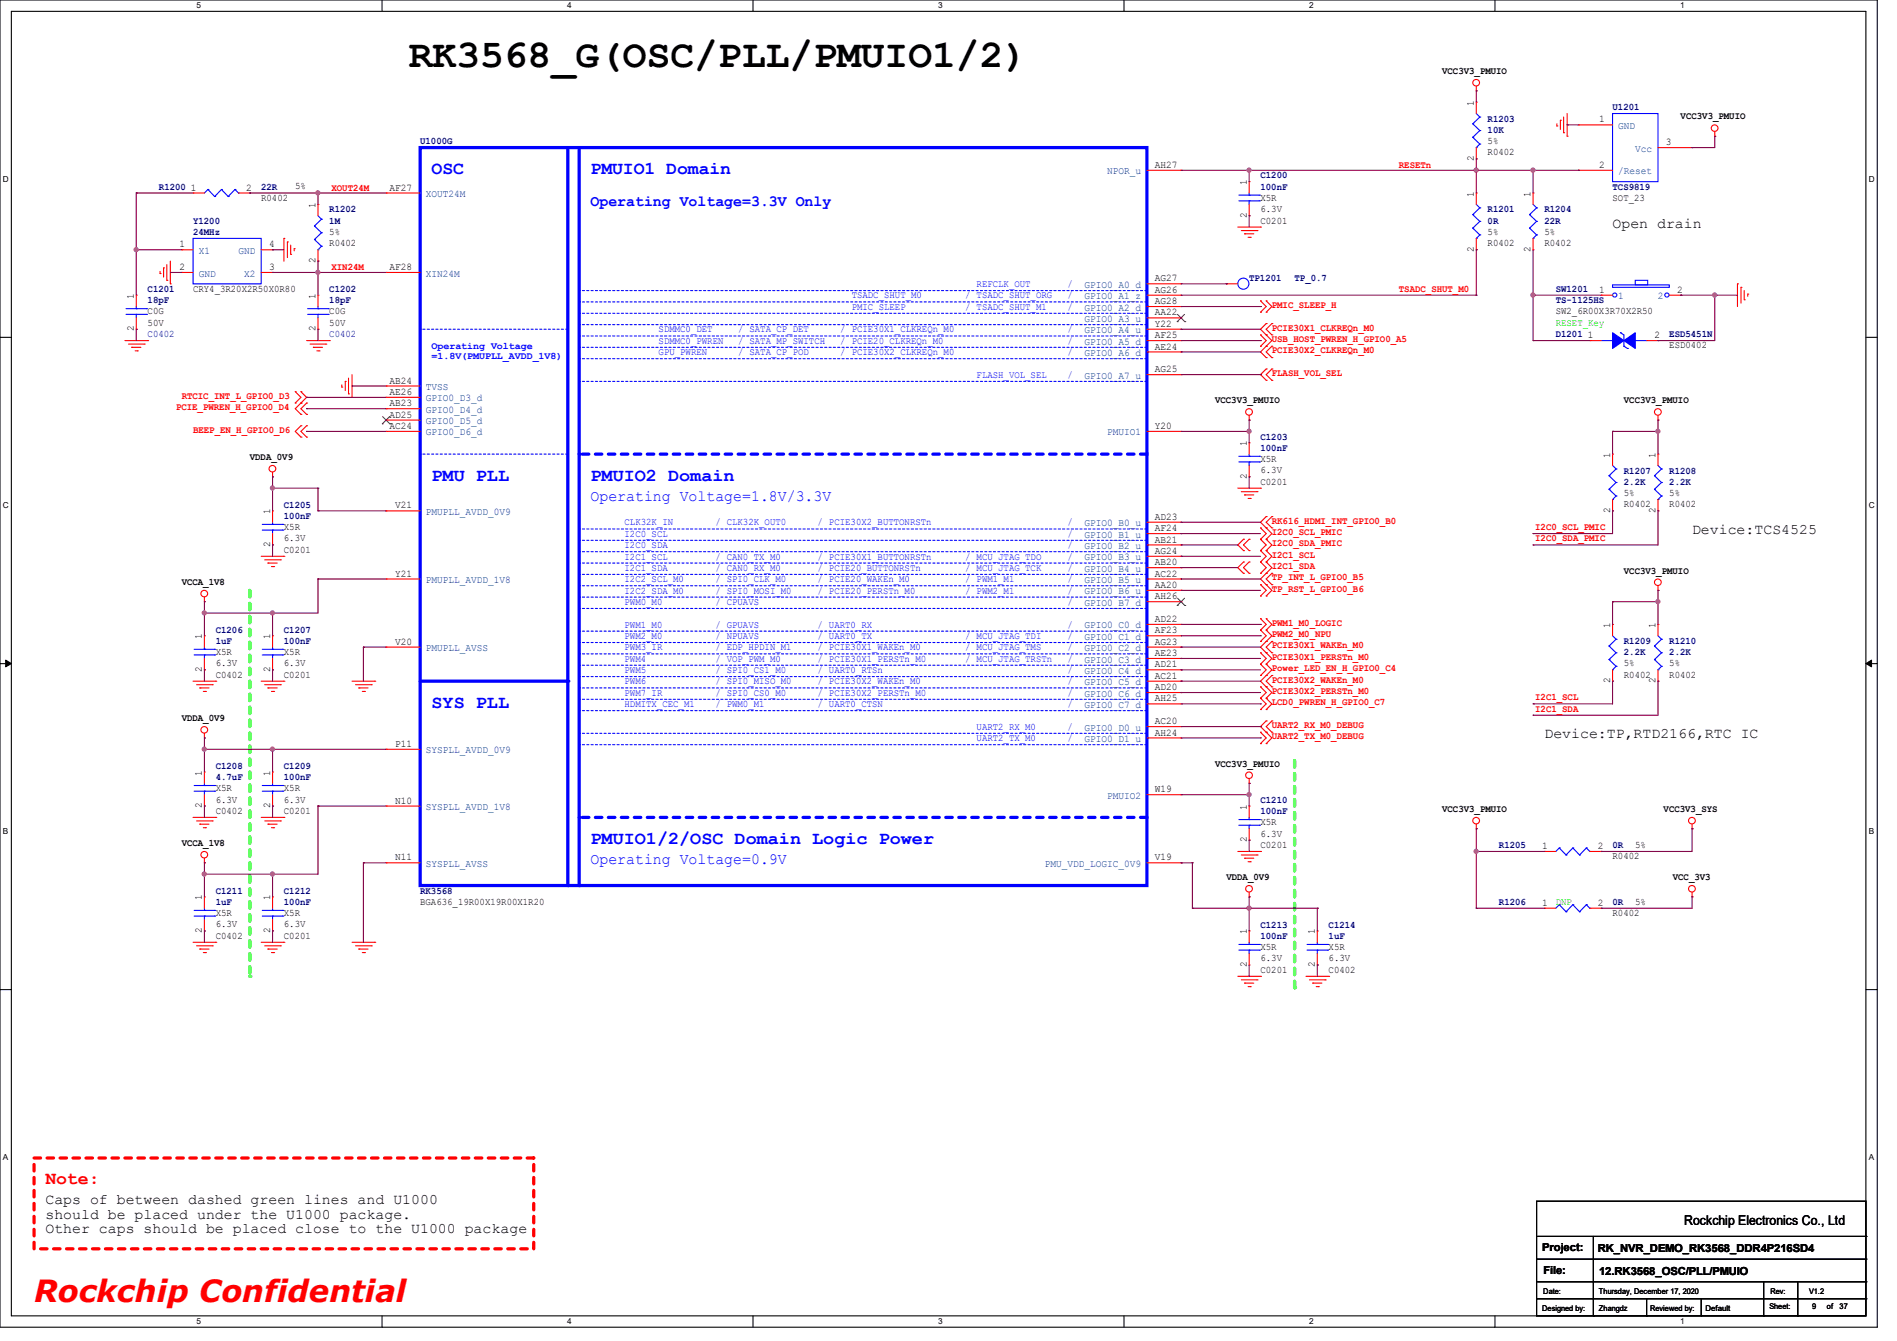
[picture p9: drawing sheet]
<svg xmlns="http://www.w3.org/2000/svg" width="297mm" height="210mm" viewBox="0 0 297 210" stroke-linecap="round" stroke-linejoin="round" font-family="sans-serif">
<path d="M0 0h293.9v207.9h-293.9zM1.8 1.8h290.3v204.3h-290.3z" fill="none" stroke="#000" stroke-width=".17"/>
<g fill="#fff">
<path d="M30.8 .2h.7v1.4h-.7z"/>
<path d="M30.8 206.2h.7v1.4h-.7z"/>
</g>
<path d="M59.8 0v1.8M59.8 206.1v1.8" fill="none" stroke="#000" stroke-width=".17"/>
<g fill="#fff">
<path d="M88.8 .2h.7v1.4h-.7z"/>
<path d="M88.8 206.2h.7v1.4h-.7z"/>
</g>
<path d="M117.9 0v1.8M117.9 206.1v1.8" fill="none" stroke="#000" stroke-width=".17"/>
<g fill="#fff">
<path d="M146.9 .2h.7v1.4h-.7z"/>
<path d="M146.9 206.2h.7v1.4h-.7z"/>
</g>
<path d="M176 0v1.8M176 206.1v1.8" fill="none" stroke="#000" stroke-width=".17"/>
<g fill="#fff">
<path d="M205 .2h.7v1.4h-.7z"/>
<path d="M205 206.2h.7v1.4h-.7z"/>
</g>
<path d="M234.1 0v1.8M234.1 206.1v1.8" fill="none" stroke="#000" stroke-width=".17"/>
<g fill="#fff">
<path d="M263.1 .2h.6v1.4h-.6z"/>
<path d="M263.1 206.2h.6v1.4h-.6z"/>
<path d="M.5 27.3h.9v1.4h-.9z"/>
<path d="M292.6 27.3h.9v1.4h-.9z"/>
<path d="M.5 78.4h.9v1.4h-.9z"/>
<path d="M292.6 78.4h.9v1.4h-.9z"/>
</g>
<path d="M0 52.8h1.8M292.1 52.8h1.8" fill="none" stroke="#000" stroke-width=".17"/>
<g fill="#fff">
<path d="M.5 129.5h.8v1.4h-.8z"/>
<path d="M292.6 129.5h.8v1.4h-.8z"/>
</g>
<path d="M0 103.9h1.8M292.1 103.9h1.8" fill="none" stroke="#000" stroke-width=".17"/>
<path d="M.9 103.4l.9 .5-.9 .5zM292.1 103.9l.9-.5v1z" fill="#000" stroke="#000" stroke-width=".16"/>
<g fill="#fff">
<path d="M.5 180.5h.8v1.4h-.8z"/>
<path d="M292.6 180.5h.8v1.4h-.8z"/>
</g>
<path d="M0 155h1.8M292.1 155h1.8" fill="none" stroke="#000" stroke-width=".17"/>
<path d="M39.1 92.5v60.4" fill="none" stroke="#0f0" stroke-width=".51" stroke-dasharray="1 1"/>
<circle cx="39.1" cy="152.9" r=".25" fill="#0f0" stroke-dasharray="1 1"/>
<path d="M5.3 181.4h78.3v14.2h-78.3z" fill="none" stroke="#f00" stroke-width=".51" stroke-dasharray="1 1"/>
<path d="M202.7 119.1v35.6" fill="none" stroke="#0f0" stroke-width=".51" stroke-dasharray="1 1"/>
<circle cx="202.7" cy="154.7" r=".25" fill="#0f0" stroke-dasharray="1 1"/>
<g fill="none" stroke="#f00" stroke-width=".17">
<path d="M231.1 14.2h.1M231.1 16h.1M231.1 13.5v.7M231.1 16v1.8M243.8 19.7h.1M243.8 19.4v.3M244.3 18.8h.1M244.3 18.8v1.5M244.8 18.3v2.5M245.4 17.8v3.5M247.1 19.6h.1M247.1 19.6h5.4"/>
<path d="M30.2 30.2h.1M30.2 30.2h1.8M37.3 30.2h1.8M39.1 30.2h.1M44.4 37.3h.1M44.4 37.3v3.6M45 37.9h.1M45 37.9v2.4M45.5 39.8h.1M45.5 38.4v1.4M46.1 38.9h.1M46.1 38.9v.4"/>
<path d="M49.8 32h.1M49.8 32v1.8M49.8 39.1v1.8M193.8 35.6h3.6M194.4 36.1h2.4M194.9 36.6h.1M194.9 36.6h1.4M195.4 37.2h.3M195.7 37.2h.1M196.8 36.1h.1M197.4 35.6h.1M231.1 30.2h.1"/>
<path d="M231.1 39.1h.1M231.1 24.9h.1M231.1 23.1v1.8M231.1 30.2v1.8M231.1 37.3v1.8M240 30.2h.1M240 39.1h.1M240 30.2v1.8M240 37.3v1.8M244.8 20.8h.1M245.4 21.3h.1M247.1 26.7h.1"/>
<path d="M247.1 26.7h5.4M259.6 23.1h5.3M264.9 23.1h.1M268.5 21.3h.1M268.5 20.6v.7M19.6 53.3h3.5M20.1 53.9h2.5M20.6 54.4h.1M20.6 54.4h1.5M21.2 54.9h.3M21.3 46.2h.1M21.3 51.6h.1"/>
<path d="M21.3 46.2v1.8M21.3 49.8v1.8M21.5 54.9h.1M22.6 53.9h.1M23.1 53.3h.1M25.1 42.8h.1M25.1 42.5v.3M25.6 42h.1M25.6 42v1.4M26.1 43.9h.1M26.1 41.4v2.5M26.7 44.4h.1"/>
<path d="M26.7 40.9v3.5M48 53.3h3.6M48.6 53.9h2.4M49.1 54.4h.1M49.1 54.4h1.4M49.6 54.9h.4M49.8 40.9h.1M50 54.9h.1M51 53.9h.1M51.6 53.3h.1M54.1 59.7h.1M54.1 59.7v1.5"/>
<path d="M54.6 59.2v2.5M55.1 58.7v3.5M192 44.4h.1M192 44.4h1.8M197.4 54.2h.1M197.4 52.5h.1M197.4 48.9h.1M197.4 47.1h.1M197.4 52.5l.8 .8-.8 .9M197.4 47.1l.8 .9-.8 .9M198.2 54.2h.1M198.2 52.5h.1"/>
<path d="M198.2 57.8h.1M198.2 59.6h.1M198.2 48.9h.1M198.2 47.1h.1M198.2 56h.1M198.2 50.7h.1M198.2 52.5l.9 .8-1.7 1.8 .8 .9M198.2 57.8l-.8 .9 .8 .9M198.2 47.1l.9 .9-.9 .9M198.2 50.7l-.8 .9 .8 .9M199.1 59.6h.1M199.1 57.8h.1"/>
<path d="M199.1 56h.1M199.1 54.2h.1M199.1 52.5h.1M199.1 50.7h.1M199.1 57.8l-.9 .9 .9 .9M199.1 54.2l-.9 .9 .9 .9M199.1 50.7l-.9 .9 .9 .9M248.9 53.3h.1M248.9 53.3h1.8M250.7 46.2h.1M250.7 46.2h1.8M257.8 53.3h1.8"/>
<path d="M259.6 53.3h.1M261.4 46.2h1.7M263.1 46.2h.1M272 44.4h.1M272 44.4v3.6M272.6 45h.1M272.6 45v2.5M273.1 46.9h.1M273.1 45.5v1.4M273.6 46.1h.1M273.6 46.1v.3M42.7 74.7h.1"/>
<path d="M42.7 74v.7M46.2 61.3h.1M46.2 63.1h.1M46.2 61.3l.9 .9-.9 .9M47.1 63.1h.1M47.1 61.3h.1M47.1 66.7h.1M47.1 68.5h.1M47.1 64.9h.1M47.1 61.3l.9 .9-1.8 1.8 .9 .9M47.1 66.7l-.9 .9 .9 .9M48 66.7h.1"/>
<path d="M48 68.5h.1M48 63.1h.1M48 64.9h.1M48 66.7l-.9 .9 .9 .9M48 63.1l-.9 .9 .9 .9M53.5 60.6h.1M53.5 60.3v.3M54.6 61.7h.1M55.1 62.2h.1M193.8 76.5h3.6M194.4 77h2.4M194.9 77.5h.1"/>
<path d="M194.9 77.5h1.4M195.4 78.1h.3M195.6 65.8h.1M195.6 69.3h.1M195.6 74.7h.1M195.6 65.1v.7M195.6 69.3v1.8M195.6 72.9v1.8M195.7 78.1h.1M196.8 77h.1M197.4 76.5h.1M259.6 65.8h.1"/>
<path d="M259.6 71.1h.1M259.6 65.1v.7M259.6 71.1v1.8M259.6 78.2v1.8M32 94.2h.1M32 99.6h.1M32 93.5v.7M32 99.6v1.7M40.9 87.1h3.5M41.4 87.7h2.5M42 88.2h.1M42 88.2h1.4"/>
<path d="M42.5 88.7h.3M42.7 99.6h.1M42.7 80h.1M42.7 85.3h.1M42.7 80v1.8M42.7 83.6v1.7M42.7 99.6v1.7M42.8 88.7h.1M43.9 87.7h.1M44.4 87.1h.1M194.7 84.5h.1M194.7 86.2h.1"/>
<path d="M194.7 88h.1M194.7 89.8h.1M194.7 88l-.9 .9 .9 .9M194.7 84.5l-.9 .8 .9 .9M195.6 86.2h.1M195.6 84.5h.1M195.6 89.8h.1M195.6 88h.1M195.6 84.5l-.9 .8 .9 .9M195.6 88l-.9 .9 .9 .9M197.4 84.5h.1M197.4 82.7h.1"/>
<path d="M197.4 86.2h.1M197.4 98.7h.1M197.4 96.9h.1M197.4 88h.1M197.4 89.8h.1M197.4 93.3h.1M197.4 91.6h.1M197.4 82.7l.8 .9-.8 .9M197.4 88l.8 .9-.8 .9M197.4 84.5l.8 .8-.8 .9M197.4 98.7l.8 .9-.8 .9M197.4 96.9l.8 .9-.8 .9"/>
<path d="M197.4 86.2l.8 .9-.8 .9M197.4 91.6l.8 .9-.8 .8M198.2 84.5h.1M198.2 82.7h.1M198.2 86.2h.1M198.2 98.7h.1M198.2 96.9h.1M198.2 88h.1M198.2 89.8h.1M198.2 93.3h.1M198.2 91.6h.1M198.2 80.9h.1"/>
<path d="M198.2 80.9l-.8 .9 1.7 1.8-.9 .9M198.2 84.5l.9 .8-.9 .9M198.2 98.7l.9 .9-1.7 1.7 1.7 1.8-.9 .9M198.2 96.9l.9 .9-.9 .9M198.2 86.2l.9 .9-.9 .9M198.2 88l.9 .9-1.7 1.8 1.7 1.8-.9 .8M199.1 91.6h.1M199.1 89.8h.1M199.1 82.7h.1M199.1 80.9h.1M199.1 80.9l-.9 .9 .9 .9M199.1 89.8l-.9 .9 .9 .9"/>
<path d="M252.5 97.8h.1M252.5 97.8v1.8M259.6 92.5h.1M259.6 97.8h.1M259.6 80h.1M259.6 91.7v.8M259.6 97.8v1.8M30.2 106.7h3.6M30.8 107.2h2.4M31.3 107.7h.1M31.3 107.7h1.4M31.8 108.3h.4"/>
<path d="M32 115.6h.1M32 104.9h.1M32 103.1v1.8M32 114.9v.7M32.2 108.3h.1M33.2 107.2h.1M33.8 106.7h.1M40.9 106.7h3.5M41.4 107.2h2.5M42 107.7h.1M42 107.7h1.4M42.5 108.3h.3"/>
<path d="M42.7 104.9h.1M42.7 103.1v1.8M42.8 108.3h.1M43.9 107.2h.1M44.4 106.7h.1M55.1 106.7h3.6M55.7 107.2h2.4M56.2 107.7h.1M56.2 107.7h1.4M56.7 108.3h.4M57.1 108.3h.1M58.1 107.2h.1"/>
<path d="M58.7 106.7h.1M197.4 100.5h.1M197.4 116.5h.1M197.4 114.7h.1M197.4 109.3h.1M197.4 107.6h.1M197.4 104h.1M197.4 102.2h.1M197.4 105.8h.1M197.4 111.1h.1M197.4 114.7l.8 .9-.8 .9M197.4 107.6l.8 .9-.8 .8"/>
<path d="M197.4 102.2l.8 .9-.8 .9M197.4 104l.8 .9-.8 .9M197.4 109.3l.8 .9-.8 .9M198.2 100.5h.1M198.2 116.5h.1M198.2 114.7h.1M198.2 112.9h.1M198.2 105.8h.1M198.2 107.6h.1M198.2 109.3h.1M198.2 102.2h.1M198.2 104h.1"/>
<path d="M198.2 111.1h.1M198.2 112.9l-.8 .9 1.7 1.8-.9 .9M198.2 104l.9 .9-1.7 1.8 1.7 1.8-.9 .8M198.2 109.3l.9 .9-.9 .9M199.1 114.7h.1M199.1 112.9h.1M199.1 107.6h.1M199.1 105.8h.1M199.1 102.2h.1M199.1 100.5h.1M199.1 112.9l-.9 .9 .9 .9M199.1 105.8l-.9 .9 .9 .9"/>
<path d="M199.1 100.5l-.9 .8 .9 .9M252.5 106.7h.1M252.5 104.9v1.8M259.6 106.7h.1M259.6 104.9v1.8M30.2 128h3.6M30.8 128.6h2.4M31.3 129.1h.1M31.3 129.1h1.4M31.8 129.6h.4M32 135.1h.1M32 120.9h.1"/>
<path d="M32 126.2h.1M32 120.9v1.8M32 124.5v1.7M32 134.4v.7M32.2 129.6h.1M33.2 128.6h.1M33.8 128h.1M40.9 128h3.5M41.4 128.6h2.5M42 129.1h.1M42 129.1h1.4M42.5 129.6h.3"/>
<path d="M42.7 120.9h.1M42.7 126.2h.1M42.7 120.9v1.8M42.7 124.5v1.7M42.8 129.6h.1M43.9 128.6h.1M44.4 128h.1M193.8 133.3h3.6M194.4 133.9h2.4M194.9 134.4h.1M194.9 134.4h1.4M195.4 135h.3"/>
<path d="M195.6 122.7h.1M195.6 126.2h.1M195.6 131.6h.1M195.6 122v.7M195.6 126.2v1.8M195.6 129.8v1.8M195.6 139.7v.8M195.7 135h.1M196.8 133.9h.1M197.4 133.3h.1M231.1 129.8h.1M231.1 129.1v.7"/>
<path d="M264.9 129.8h.1M264.9 129.1v.7M264.9 139.7v.8M30.2 147.6h3.6M30.8 148.1h2.4M31.3 148.6h.1M31.3 148.6h1.4M31.8 149.2h.4M32.2 149.2h.1M33.2 148.1h.1M33.8 147.6h.1M40.9 147.6h3.5"/>
<path d="M41.4 148.1h2.5M42 148.6h.1M42 148.6h1.4M42.5 149.2h.3M42.7 140.5h.1M42.7 145.8h.1M42.7 140.5v1.7M42.7 144v1.8M42.8 149.2h.1M43.9 148.1h.1M44.4 147.6h.1M55.1 147.6h3.6"/>
<path d="M55.7 148.1h2.4M56.2 148.6h.1M56.2 148.6h1.4M56.7 149.2h.4M57.1 149.2h.1M58.1 148.1h.1M58.7 147.6h.1M193.8 152.9h3.6M194.4 153.5h2.4M194.9 154h.1M194.9 154h1.4M195.4 154.5h.3"/>
<path d="M195.6 140.5h.1M195.6 145.8h.1M195.6 151.1h.1M195.6 145.8v1.8M195.6 149.4v1.7M195.7 154.5h.1M196.8 153.5h.1M197.4 152.9h.1M204.5 152.9h3.5M205 153.5h2.5M205.5 154h.1M205.5 154h1.5"/>
<path d="M206.1 154.5h.3M206.4 154.5h.1M207.5 153.5h.1M208 152.9h.1M241.8 142.2h.1M241.8 142.2h1.8M248.9 142.2h1.8M250.7 142.2h.1M264.9 140.5h.1"/>
<circle cx="231.1" cy="13" r=".52"/>
<circle cx="268.5" cy="20.1" r=".52"/>
<circle cx="42.7" cy="73.4" r=".52"/>
<circle cx="195.6" cy="64.5" r=".52"/>
<circle cx="259.6" cy="64.5" r=".52"/>
<circle cx="32" cy="93" r=".52"/>
<circle cx="259.6" cy="91.2" r=".52"/>
<circle cx="32" cy="114.3" r=".52"/>
<circle cx="32" cy="133.9" r=".52"/>
<circle cx="195.6" cy="139.2" r=".52"/>
<circle cx="195.6" cy="121.4" r=".52"/>
<circle cx="231.1" cy="128.5" r=".52"/>
<circle cx="264.9" cy="139.2" r=".52"/>
<circle cx="264.9" cy="128.5" r=".52"/>
</g>
<g fill="none" stroke="#000" stroke-width=".17">
<path d="M240.6 188.1h51.5v18h-51.5zM240.6 193.6h51.5M240.6 197.2h51.5M249.5 193.6v12.5M292.1 193.6h.1M292.1 197.2h.1M240.6 200.7h51.5M240.6 203.4h51.5M249.5 206.1h.1M257.8 206.1h.1M257.8 203.4v2.7M266.4 206.1h.1"/>
<path d="M266.4 203.4v2.7M276.1 206.1h.1M276.1 200.7v5.4M281.5 206.1h.1M281.5 200.7v5.4M292.1 200.7h.1M292.1 203.4h.1"/>
</g>
<g fill="none" stroke="#00f" stroke-width=".17">
<path d="M230.6 19.4h.1M230.6 19.4l1.1 1M231.1 17.8l.6 .5M231.7 18.3h.1M231.7 18.3l-1.1 1.1M252.5 17.8h7.1v10.6h-7.1zM32.6 29.7h.1M32.6 29.7l-.6 .5M32.6 29.7l1 1.1M33.6 30.8h.1M34.7 29.7h.1M34.7 29.7l-1.1 1.1"/>
<path d="M34.7 29.7l1 1.1M35.7 30.8h.1M36.8 29.7h.1M36.8 29.7l-1.1 1.1M36.8 29.7l.5 .5M37.3 30.2h.1M49.2 35.4h.1M49.2 37.5h.1M49.2 35.4l1.1 1M49.2 37.5l1.1 1.1M49.8 39.1h.1M49.8 33.8l.5 .5"/>
<path d="M50.3 34.3h.1M50.3 36.4h.1M50.3 38.6h.1M50.3 34.3l-1.1 1.1M50.3 36.4l-1.1 1.1M50.3 38.6l-.5 .5M230.6 33.6h.1M230.6 35.7h.1M230.6 21.5h.1M230.6 33.6l1.1 1.1M230.6 35.7l1.1 1.1M230.6 21.5l1.1 1.1"/>
<path d="M231.1 37.3h.1M231.1 23.1h.1M231.1 32l.6 .6M231.7 32.6h.1M231.7 34.7h.1M231.7 36.8h.1M231.7 20.4h.1M231.7 22.6h.1M231.7 32.6l-1.1 1M231.7 34.7l-1.1 1M231.7 36.8l-.6 .5M231.7 20.4l-1.1 1.1"/>
<path d="M231.7 22.6l-.6 .5M239.5 33.6h.1M239.5 35.7h.1M239.5 33.6l1.1 1.1M239.5 35.7l1.1 1.1M240 37.3h.1M240 32l.6 .6M240.6 32.6h.1M240.6 34.7h.1M240.6 36.8h.1M240.6 32.6l-1.1 1M240.6 34.7l-1.1 1"/>
<path d="M240.6 36.8l-.6 .5M19.7 49.2h3.2M19.7 48.3h3.2M21.3 48.3h.1M21.3 49.2h.1M21.3 48v.3M21.3 49.2v.6M22.9 49.2h.1M22.9 48.3h.1M250.7 53.3h1.8M252.5 44.6h8.9v.4h-8.9zM252.5 53.3h.1"/>
<path d="M253.7 52.1h.1M253.7 52.1l.6 .4v1.7M254.3 54.2h.1M254.3 54.2l.5 .4M254.8 54.6h.1M256 43.9h2v.7h-2zM256 53.3h1.8M257.8 53.3h.1M194 72.3h3.2M194 71.5h3.2M195.6 71.5h.1M195.6 72.3h.1"/>
<path d="M195.6 71.1v.4M195.6 72.3v.6M197.2 72.3h.1M197.2 71.5h.1M259 74.5h.1M259 76.6h.1M259 74.5l1.1 1.1M259 76.6l1.1 1.1M259.6 78.2h.1M259.6 72.9l.5 .5M260.1 73.4h.1M260.1 75.6h.1"/>
<path d="M260.1 77.7h.1M260.1 73.4l-1.1 1.1M260.1 75.6l-1.1 1M260.1 77.7l-.5 .5M41.1 83h3.2M41.1 82.1h3.2M42.7 82.1h.1M42.7 83h.1M42.7 81.8v.3M42.7 83v.6M44.3 83h.1M44.3 82.1h.1"/>
<path d="M252.5 99.6l.5 .5M259.6 99.6l.5 .5M30.4 102.6h3.2M30.4 101.7h3.2M32 101.7h.1M32 102.6h.1M32 101.3v.4M32 102.6v.5M33.6 102.6h.1M33.6 101.7h.1M41.1 102.6h3.2M41.1 101.7h3.2"/>
<path d="M42.7 101.7h.1M42.7 102.6h.1M42.7 101.3v.4M42.7 102.6v.5M44.3 102.6h.1M44.3 101.7h.1M251.9 101.2h.1M251.9 103.3h.1M251.9 101.2l1.1 1M251.9 103.3l1.1 1.1M252.5 104.9h.1M253 100.1h.1"/>
<path d="M253 102.2h.1M253 104.4h.1M253 100.1l-1.1 1.1M253 102.2l-1.1 1.1M253 104.4l-.5 .5M259 101.2h.1M259 103.3h.1M259 101.2l1.1 1M259 103.3l1.1 1.1M259.6 104.9h.1M260.1 100.1h.1M260.1 102.2h.1"/>
<path d="M260.1 104.4h.1M260.1 100.1l-1.1 1.1M260.1 102.2l-1.1 1.1M260.1 104.4l-.5 .5M30.4 123.9h3.2M30.4 123h3.2M32 123h.1M32 123.9h.1M32 122.7v.3M32 123.9v.6M33.6 123.9h.1M33.6 123h.1"/>
<path d="M41.1 123.9h3.2M41.1 123h3.2M42.7 123h.1M42.7 123.9h.1M42.7 122.7v.3M42.7 123.9v.6M44.3 123.9h.1M44.3 123h.1M194 129.2h3.2M194 128.4h3.2M195.6 128.4h.1M195.6 129.2h.1"/>
<path d="M195.6 128v.4M195.6 129.2v.6M197.2 129.2h.1M197.2 128.4h.1M41.1 143.5h3.2M41.1 142.6h3.2M42.7 142.6h.1M42.7 143.5h.1M42.7 142.2v.4M42.7 143.5v.5M44.3 143.5h.1M44.3 142.6h.1"/>
<path d="M194 148.8h3.2M194 147.9h3.2M195.6 147.9h.1M195.6 148.8h.1M195.6 147.6v.3M195.6 148.8v.6M197.2 148.8h.1M197.2 147.9h.1M244.1 141.7h.1M244.1 141.7l-.5 .5M244.1 141.7l1.1 1.1M245.2 142.8h.1"/>
<path d="M246.3 141.7h.1M246.3 141.7l-1.1 1.1M246.3 141.7l1 1.1M247.3 142.8h.1M248.4 141.7h.1M248.4 141.7l-1.1 1.1M248.4 141.7l.5 .5M248.9 142.2h.1"/>
<circle cx="194.7" cy="44.4" r=".87"/>
<circle cx="252.8" cy="46.2" r=".33"/>
<circle cx="261" cy="46.2" r=".33"/>
</g>
<g fill="#00f" stroke="#00f" stroke-width=".17">
<path d="M252.5 52.1l1.8 1.2-1.8 1.3z" fill-rule="evenodd"/>
<path d="M254.3 53.3l1.7-1.2v2.5z" fill-rule="evenodd"/>
</g>
<path d="M88.9 23.1v115.6" fill="none" stroke="#00f" stroke-width=".51"/>
<circle cx="88.9" cy="138.7" r=".25" fill="#00f"/>
<path d="M90.7 23.1v115.6" fill="none" stroke="#00f" stroke-width=".51"/>
<circle cx="90.7" cy="138.7" r=".25" fill="#00f"/>
<path d="M179.6 71.1h-88.9" fill="none" stroke="#00f" stroke-width=".51" stroke-dasharray="1 1"/>
<circle cx="90.7" cy="71.1" r=".25" fill="#00f" stroke-dasharray="1 1"/>
<path d="M179.6 128h-88.9" fill="none" stroke="#00f" stroke-width=".51" stroke-dasharray="1 1"/>
<circle cx="90.7" cy="128" r=".25" fill="#00f" stroke-dasharray="1 1"/>
<g fill="none" stroke="#00f" stroke-width=".17" stroke-dasharray=".3 .3">
<path d="M90.7 59.7h.1M90.7 56.2h.1M90.7 54.4h.1M90.7 52.6h.1M90.7 50.8h.1M90.7 49.1h.1M90.7 47.3h.1M90.7 45.5h.1M179.6 59.7h-88.9M179.6 56.2h-88.9M179.6 54.4h-88.9M179.6 52.6h-88.9"/>
<path d="M179.6 50.8h-88.9M179.6 49.1h-88.9M179.6 47.3h-88.9M179.6 45.5h-88.9M90.7 84.6h.1M90.7 98.8h.1M90.7 88.2h.1M90.7 86.4h.1M90.7 95.3h.1M90.7 91.7h.1M90.7 93.5h.1M90.7 90h.1"/>
<path d="M90.7 82.8h.1M179.6 84.6h-88.9M179.6 98.8h-88.9M179.6 88.2h-88.9M179.6 86.4h-88.9M179.6 95.3h-88.9M179.6 91.7h-88.9M179.6 93.5h-88.9M179.6 90h-88.9M179.6 82.8h-88.9M90.7 107.7h.1M90.7 109.5h.1"/>
<path d="M90.7 114.9h.1M90.7 104.2h.1M90.7 116.6h.1M90.7 102.4h.1M90.7 111.3h.1M90.7 106h.1M90.7 100.6h.1M179.6 107.7h-88.9M179.6 109.5h-88.9M179.6 114.9h-88.9M179.6 104.2h-88.9M179.6 116.6h-88.9"/>
<path d="M179.6 102.4h-88.9M179.6 111.3h-88.9M179.6 106h-88.9M179.6 100.6h-88.9"/>
</g>
<path d="M65.8 23.1h113.8v115.6h-113.8zM65.8 106.7h23.1" fill="none" stroke="#00f" stroke-width=".51"/>
<circle cx="88.9" cy="106.7" r=".25" fill="#00f"/>
<path d="M65.8 51.6h.1M88.9 51.6h-23.1M65.8 71.1h.1M88.9 71.1h-23.1" fill="none" stroke="#00f" stroke-width=".17" stroke-dasharray=".3 .3"/>
<g fill="none" stroke="#f00" stroke-width=".17">
<path d="M28.4 39.1h.1M28.4 39.1h1.8M40.9 39.1h1.8M42.7 39.1h.1M60.5 30.2h.1M60.5 30.2h5.3M179.6 26.7h5.3M184.9 26.7h.1M195.6 28.4h.1M195.6 33.8h.1M195.6 28.4v1.8M195.6 32v1.8"/>
<path d="M28.4 42.7h.1M28.4 42.7h1.8M40.9 42.7h1.8M42.7 42.7h.1M49.8 46.2h.1M49.8 51.6h.1M49.8 46.2v1.8M49.8 49.8v1.8M60.5 42.7h.1M60.5 42.7h5.3M179.6 44.4h5.3M179.6 46.2h5.3"/>
<path d="M179.6 48h5.3M179.6 49.8h5.3M179.6 51.6h5.3M179.6 53.3h5.3M179.6 55.1h5.3M179.6 58.7h5.3M184.9 44.4h.1M184.9 46.2h.1M184.9 48h.1M184.9 49.8h.1M184.9 51.6h.1M184.9 53.3h.1"/>
<path d="M184.9 55.1h.1M184.9 58.7h.1M60.5 60.5h.1M60.5 62.2h.1M60.5 64h.1M60.5 65.8h.1M60.5 67.6h.1M60.5 60.5h5.3M60.5 67.6h5.3M60.5 62.2h5.3M60.5 64h5.3M60.5 65.8h5.3"/>
<path d="M179.6 67.6h5.3M184.9 67.6h.1M252.5 71.1h.1M252.5 71.1v1.8M252.5 78.2v1.8M60.5 80h.1M60.5 90.7h.1M60.5 80h5.3M60.5 90.7h5.3M179.6 90.7h5.3M179.6 81.8h5.3M179.6 83.6h5.3"/>
<path d="M179.6 85.3h5.3M179.6 87.1h5.3M179.6 88.9h5.3M179.6 92.5h5.3M179.6 94.2h5.3M179.6 97.8h5.3M179.6 99.6h5.3M184.9 81.8h.1M184.9 83.6h.1M184.9 85.3h.1M184.9 87.1h.1M184.9 88.9h.1"/>
<path d="M184.9 90.7h.1M184.9 92.5h.1M184.9 94.2h.1M184.9 97.8h.1M184.9 99.6h.1M252.5 80h.1M60.5 101.3h.1M60.5 117.3h.1M60.5 101.3h5.3M60.5 117.3h5.3M179.6 101.3h5.3M179.6 103.1h5.3"/>
<path d="M179.6 104.9h5.3M179.6 106.7h5.3M179.6 108.5h5.3M179.6 110.2h5.3M179.6 113.8h5.3M179.6 115.6h5.3M184.9 101.3h.1M184.9 103.1h.1M184.9 104.9h.1M184.9 106.7h.1M184.9 108.5h.1M184.9 110.2h.1"/>
<path d="M184.9 113.8h.1M184.9 115.6h.1M60.5 126.2h.1M60.5 135.1h.1M60.5 126.2h5.3M60.5 135.1h5.3M179.6 135.1h5.3M179.6 124.5h5.3M184.9 124.5h.1M184.9 135.1h.1M241.8 133.3h.1M241.8 133.3h1.8"/>
<path d="M248.9 133.3h1.8M250.7 133.3h.1M32 140.5h.1M32 145.8h.1M32 140.5v1.7M32 144v1.8M206.2 145.8h.1M206.2 151.1h.1M206.2 145.8v1.8M206.2 149.4v1.7"/>
</g>
<path d="M184.3 50.4h.1M184.4 49.2l1.1 1.2M185.5 49.2l-1.2 1.2M185.5 50.4h.1M59.9 66.4h.1M59.9 65.2l1.1 1.2M61 65.2l-1.1 1.2M61 66.4h.1M184.3 94.8h.1M184.4 93.7l1.1 1.1M185.5 93.7l-1.2 1.1M185.5 94.8h.1" fill="none" stroke="#804000" stroke-width=".16"/>
<g fill="none" stroke="#00f" stroke-width=".17">
<path d="M30.2 37.3h10.7v7.1h-10.7zM194 31.5h3.2M194 30.6h3.2M195.6 30.6h.1M195.6 31.5h.1M195.6 30.2v.4M195.6 31.5v.5M197.2 31.5h.1M197.2 30.6h.1M48.2 49.2h3.2M48.2 48.3h3.2M49.8 48.3h.1"/>
<path d="M49.8 49.2h.1M49.8 48v.3M49.8 49.2v.6M51.4 49.2h.1M51.4 48.3h.1M251.9 74.5h.1M251.9 76.6h.1M251.9 74.5l1.1 1.1M251.9 76.6l1.1 1.1M252.5 78.2h.1M252.5 72.9l.5 .5M253 73.4h.1"/>
<path d="M253 75.6h.1M253 77.7h.1M253 73.4l-1.1 1.1M253 75.6l-1.1 1M253 77.7l-.5 .5M244.1 132.8h.1M244.1 132.8l-.5 .5M244.1 132.8l1.1 1.1M245.2 133.9h.1M246.3 132.8h.1M246.3 132.8l-1.1 1.1M246.3 132.8l1 1.1"/>
<path d="M247.3 133.9h.1M248.4 132.8h.1M248.4 132.8l-1.1 1.1M248.4 132.8l.5 .5M248.9 133.3h.1M30.4 143.5h3.2M30.4 142.6h3.2M32 142.6h.1M32 143.5h.1M32 142.2v.4M32 143.5v.5M33.6 143.5h.1"/>
<path d="M33.6 142.6h.1M204.6 148.8h3.3M204.6 147.9h3.3M206.2 147.9h.1M206.2 148.8h.1M206.2 147.6v.3M206.2 148.8v.6M207.9 148.8h.1M207.9 147.9h.1"/>
</g>
<g fill="none" stroke="#800040" stroke-width=".17">
<path d="M231.1 14.2h.1M231.1 14.2v1.8M245.4 19.6h.1M245.4 19.6h1.7M21.3 39.1h.1M21.3 30.2h.1M21.3 30.2v16M21.3 30.2h8.9M21.3 39.1h7.1M39.1 30.2h.1M39.1 30.2h21.4M42.7 39.1h.1"/>
<path d="M42.7 39.1h1.7M49.8 30.2h.1M49.8 30.2v1.8M184.9 26.7h62.2M195.6 26.7h.1M195.6 33.8h.1M195.6 26.7v1.7M195.6 33.8v1.8M231.1 26.7h.1M231.1 39.1h.1M231.1 24.9h.1M231.1 24.9v5.3"/>
<path d="M231.1 39.1v7.1M240 26.7h.1M240 26.7v3.5M240 39.1v14.2M247.1 26.7h.1M264.9 23.1h.1M268.5 21.3h.1M268.5 21.3v1.8h-3.6M21.3 51.6h.1M21.3 51.6v1.7M26.7 42.7h.1M26.7 42.7h1.7"/>
<path d="M42.7 42.7h.1M42.7 42.7h17.8M49.8 51.6h.1M49.8 40.9h.1M49.8 42.7h.1M49.8 40.9v5.3M49.8 51.6v1.7M184.9 55.1h.1M184.9 51.6h.1M184.9 53.3h12.5M184.9 58.7h12.5M184.9 46.2h46.2"/>
<path d="M184.9 48h12.5M184.9 55.1h12.5M184.9 51.6h12.5M184.9 44.4h7.1M192 44.4h.1M197.4 53.3h.1M197.4 58.7h.1M197.4 48h.1M231.1 46.2h.1M240 46.2h.1M240 53.3h.1M240 53.3h8.9"/>
<path d="M240 46.2h10.7M259.6 53.3h.1M263.1 46.2h.1M263.1 46.2h8.9M268.5 46.2h.1M268.5 46.2v7.1h-8.9M42.7 74.7h.1M42.7 76.5h.1M42.7 74.7v5.3M42.7 76.5h7.1M48 62.2h.1M48 67.6h.1"/>
<path d="M48 64h.1M48 67.6h12.5M48 62.2h12.5M48 64h12.5M49.8 76.5h.1M49.8 76.5v3.5M55.1 60.5h.1M55.1 60.5h5.4M184.9 67.6h10.7M195.6 65.8h.1M195.6 67.6h.1M195.6 74.7h.1"/>
<path d="M195.6 65.8v3.5M195.6 74.7v1.8M252.5 67.6h.1M252.5 67.6h7.1M252.5 67.6v3.5M259.6 65.8h.1M259.6 67.6h.1M259.6 65.8v5.3M32 96h.1M32 94.2h.1M32 94.2v5.4M42.7 85.3h.1"/>
<path d="M42.7 96h.1M42.7 85.3v1.8M42.7 96v3.6M49.8 80h.1M49.8 90.7h.1M49.8 90.7v5.3h-17.8M49.8 80h10.7M49.8 90.7h10.7M184.9 83.6h.1M184.9 85.3h.1M184.9 87.1h.1M184.9 88.9h.1"/>
<path d="M184.9 92.5h.1M184.9 90.7h.1M184.9 81.8h.1M184.9 90.7h12.5M184.9 83.6h12.5M184.9 85.3h8.9M184.9 97.8h12.5M184.9 99.6h12.5M184.9 87.1h12.5M184.9 88.9h8.9M184.9 92.5h12.5M184.9 81.8h12.5"/>
<path d="M197.4 97.8h.1M197.4 99.6h.1M240 83.6h.1M240 85.3h.1M252.5 80h.1M252.5 94.2h.1M252.5 80v3.6h-12.5M252.5 94.2v3.6M252.5 94.2h7.1M259.6 80h.1M259.6 92.5h.1M259.6 94.2h.1"/>
<path d="M259.6 80v5.3h-19.6M259.6 92.5v5.3M32 104.9h.1M32 117.3h.1M32 115.6h.1M32 104.9v1.8M32 115.6v5.3M32 117.3h28.5M42.7 104.9h.1M42.7 117.3h.1M42.7 104.9v1.8M42.7 117.3v3.6"/>
<path d="M56.9 101.3h.1M56.9 101.3h3.6M56.9 101.3v5.4M184.9 108.5h.1M184.9 106.7h.1M184.9 103.1h.1M184.9 101.3h.1M184.9 104.9h.1M184.9 101.3h12.5M184.9 115.6h12.5M184.9 113.8h12.5M184.9 108.5h12.5"/>
<path d="M184.9 106.7h12.5M184.9 103.1h12.5M184.9 104.9h12.5M184.9 110.2h12.5M197.4 115.6h.1M197.4 113.8h.1M197.4 110.2h.1M240 110.2h.1M240 112h.1M252.5 106.7h.1M252.5 106.7v3.5h-12.5M259.6 106.7h.1"/>
<path d="M259.6 106.7v5.3h-19.6M32 126.2h.1M32 136.9h.1M32 135.1h.1M32 126.2v1.8M32 135.1v5.4M42.7 136.9h.1M42.7 126.2h.1M42.7 126.2v1.8M42.7 136.9v3.6M49.8 126.2h.1M49.8 126.2v10.7h-17.8"/>
<path d="M49.8 126.2h10.7M56.9 135.1h.1M56.9 135.1v12.5M56.9 135.1h3.6M184.9 135.1h.1M184.9 135.1h1.8M184.9 124.5h10.7M186.7 135.1h.1M186.7 135.1v7.1M195.6 122.7h.1M195.6 124.5h.1M195.6 131.6h.1"/>
<path d="M195.6 122.7v3.5M195.6 131.6v1.7M231.1 133.3h.1M231.1 129.8h.1M231.1 129.8v12.4M231.1 133.3h10.7M250.7 133.3h.1M264.9 129.8h.1M264.9 129.8v3.5h-14.2M32 145.8h.1M32 145.8v1.8M42.7 145.8h.1"/>
<path d="M42.7 145.8v1.8M186.7 142.2h.1M186.7 142.2h19.5M195.6 140.5h.1M195.6 142.2h.1M195.6 152.9h.1M195.6 140.5v5.3M195.6 151.1v1.8M206.2 142.2h.1M206.2 151.1h.1M206.2 142.2v3.6M206.2 151.1v1.8"/>
<path d="M231.1 142.2h.1M231.1 142.2h10.7M250.7 142.2h.1M264.9 140.5h.1M264.9 140.5v1.7h-14.2"/>
</g>
<g fill="#f0f" stroke="#f0f" stroke-width=".17">
<circle cx="21.3" cy="39.1" r=".32"/>
<circle cx="49.8" cy="30.2" r=".32"/>
<circle cx="49.8" cy="42.7" r=".32"/>
<circle cx="42.7" cy="76.4" r=".32"/>
<circle cx="42.7" cy="96" r=".32"/>
<circle cx="32" cy="96" r=".32"/>
<circle cx="32" cy="117.3" r=".32"/>
<circle cx="42.7" cy="117.3" r=".32"/>
<circle cx="32" cy="136.9" r=".32"/>
<circle cx="42.7" cy="136.9" r=".32"/>
<circle cx="195.6" cy="124.4" r=".32"/>
<circle cx="195.6" cy="142.2" r=".32"/>
<circle cx="231.1" cy="26.6" r=".32"/>
<circle cx="195.6" cy="26.6" r=".32"/>
<circle cx="195.6" cy="67.5" r=".32"/>
<circle cx="259.6" cy="67.5" r=".32"/>
<circle cx="231.1" cy="133.3" r=".32"/>
<circle cx="259.6" cy="94.2" r=".32"/>
<circle cx="240" cy="26.6" r=".32"/>
<circle cx="240" cy="46.2" r=".32"/>
<circle cx="268.5" cy="46.2" r=".32"/>
</g>
<text font-size="6.2" x="64" y="10.5">RK3568_G(OSC/PLL/PMUIO1/2)</text>
<text font-size="4.8" fill="#f00" x="5.3" y="204">Rockchip Confidential</text>
<g font-size="2.8" fill="#00f">
<text x="67.6" y="27.3">OSC</text>
<text x="92.5" y="27.3">PMUIO1 Domain</text>
<text x="67.6" y="75.3">PMU PLL</text>
<text x="92.5" y="75.3">PMUIO2 Domain</text>
<text x="67.6" y="110.8">SYS PLL</text>
<text x="92.5" y="132.2">PMUIO1/2/OSC Domain Logic Power</text>
</g>
<text font-size="2.8" fill="#f00" x="7.1" y="185.5">Note:</text>
<g font-size="2.5" fill="#00f">
<text x="92.5" y="32.2">Operating Voltage=3.3V Only</text>
<text x="92.5" y="78.4">Operating Voltage=1.8V/3.3V</text>
<text x="92.5" y="135.3">Operating Voltage=0.9V</text>
</g>
<g font-size="2.3">
<text x="252.5" y="35.6">Open drain</text>
<text x="264.9" y="83.7">Device:TCS4525</text>
<text x="241.8" y="115.7">Device:TP,RTD2166,RTC IC</text>
<text x="7.1" y="188.6">Caps of between dashed green lines and U1000</text>
<text x="7.1" y="190.8">should be placed under the U1000 package.</text>
<text x="7.1" y="193.1">Other caps should be placed close to the U1000 package</text>
</g>
<text font-size="2.1" x="263.7" y="191.9">Rockchip Electronics Co., Ltd</text>
<g font-size="1.7">
<text x="241.5" y="196">Project:</text>
<text x="250.1" y="196.1">RK_NVR_DEMO_RK3568_DDR4P216SD4</text>
<text x="241.6" y="199.5">File:</text>
<text x="250.4" y="199.7">12.RK3568_OSC/PLL/PMUIO</text>
</g>
<g font-size="1.6">
<text x="225.8" y="11.6">VCC3V3_PMUIO</text>
<text x="230.8" y="16.6" transform="rotate(-90 230.8 16.6)">1</text>
<text x="232.9" y="22.6">5%</text>
<text x="250.4" y="19.2">1</text>
<text x="260.8" y="22.7">3</text>
<text x="263.1" y="18.7">VCC3V3_PMUIO</text>
<text x="29.9" y="29.8">1</text>
<text x="38.6" y="29.8">2</text>
<text x="46.2" y="29.7">5%</text>
<text x="61" y="29.8">AF27</text>
<text x="180.8" y="26.3">AH27</text>
<text x="195.2" y="29" transform="rotate(-90 195.2 29)">1</text>
<text x="230.8" y="25.2" transform="rotate(-90 230.8 25.2)">2</text>
<text x="232.9" y="24.3">R0402</text>
<text x="250.4" y="26.3">2</text>
<text x="40.9" y="31.5">R0402</text>
<text x="49.4" y="32.6" transform="rotate(-90 49.4 32.6)">1</text>
<text x="195.2" y="34.1" transform="rotate(-90 195.2 34.1)">2</text>
<text x="197.4" y="35">C0201</text>
<text x="197.4" y="31.5">X5R</text>
<text x="197.4" y="33.2">6.3V</text>
<text x="230.8" y="30.8" transform="rotate(-90 230.8 30.8)">1</text>
<text x="239.7" y="30.8" transform="rotate(-90 239.7 30.8)">1</text>
<text x="252.5" y="31.5">SOT_23</text>
<text x="28.1" y="38.7">1</text>
<text x="42.1" y="38.7">4</text>
<text x="49.4" y="41.2" transform="rotate(-90 49.4 41.2)">2</text>
<text x="51.6" y="38.6">R0402</text>
<text x="51.6" y="36.8">5%</text>
<text x="230.8" y="39.5" transform="rotate(-90 230.8 39.5)">2</text>
<text x="232.9" y="38.6">R0402</text>
<text x="232.9" y="36.8">5%</text>
<text x="239.7" y="39.5" transform="rotate(-90 239.7 39.5)">2</text>
<text x="241.8" y="38.6">R0402</text>
<text x="241.8" y="36.8">5%</text>
<text x="21" y="46.8" transform="rotate(-90 21 46.8)">1</text>
<text x="28.1" y="42.3">2</text>
<text x="30.2" y="45.7">CRY4_3R20X2R50X0R80</text>
<text x="42.1" y="42.3">3</text>
<text x="49.4" y="46.8" transform="rotate(-90 49.4 46.8)">1</text>
<text x="61" y="42.3">AF28</text>
<text x="180.8" y="44.1">AG27</text>
<text x="180.8" y="45.8">AG26</text>
<text x="180.8" y="47.6">AG28</text>
<text x="250.4" y="45.8">1</text>
<text x="262.6" y="45.8">2</text>
<text x="21" y="51.9" transform="rotate(-90 21 51.9)">2</text>
<text x="23.1" y="49.2">C0G</text>
<text x="23.1" y="51">50V</text>
<text x="49.4" y="51.9" transform="rotate(-90 49.4 51.9)">2</text>
<text x="51.6" y="49.2">C0G</text>
<text x="51.6" y="51">50V</text>
<text x="180.8" y="49.4">AA22</text>
<text x="180.8" y="51.2">Y22</text>
<text x="180.8" y="53">AF25</text>
<text x="243.6" y="49.2">SW2_6R00X3R70X2R50</text>
<text x="248.6" y="53">1</text>
<text x="259" y="53">2</text>
<text x="180.8" y="54.7">AE24</text>
<text x="180.8" y="58.3">AG25</text>
<text x="261.4" y="54.6">ESD0402</text>
<text x="61" y="60.1">AB24</text>
<text x="61" y="61.8">AE26</text>
<text x="61" y="63.6">AB23</text>
<text x="61" y="65.4">AD25</text>
<text x="190.2" y="63.2">VCC3V3_PMUIO</text>
<text x="254.2" y="63.2">VCC3V3_PMUIO</text>
<text x="61" y="67.2">AC24</text>
<text x="180.8" y="67.2">Y20</text>
<text x="195.2" y="69.9" transform="rotate(-90 195.2 69.9)">1</text>
<text x="252.1" y="71.7" transform="rotate(-90 252.1 71.7)">1</text>
<text x="259.2" y="71.7" transform="rotate(-90 259.2 71.7)">1</text>
<text x="39.1" y="72">VDDA_0V9</text>
<text x="195.2" y="75" transform="rotate(-90 195.2 75)">2</text>
<text x="197.4" y="75.9">C0201</text>
<text x="197.4" y="72.3">X5R</text>
<text x="197.4" y="74.1">6.3V</text>
<text x="254.2" y="77.7">5%</text>
<text x="261.4" y="77.7">5%</text>
<text x="42.3" y="80.6" transform="rotate(-90 42.3 80.6)">1</text>
<text x="44.4" y="83">X5R</text>
<text x="61.9" y="79.6">V21</text>
<text x="180.8" y="81.4">AD23</text>
<text x="180.8" y="83.2">AF24</text>
<text x="252.1" y="80.3" transform="rotate(-90 252.1 80.3)">2</text>
<text x="254.2" y="79.5">R0402</text>
<text x="259.2" y="80.3" transform="rotate(-90 259.2 80.3)">2</text>
<text x="261.4" y="79.5">R0402</text>
<text x="42.3" y="85.7" transform="rotate(-90 42.3 85.7)">2</text>
<text x="44.4" y="86.6">C0201</text>
<text x="44.4" y="84.8">6.3V</text>
<text x="180.8" y="85">AB21</text>
<text x="180.8" y="86.7">AG24</text>
<text x="180.8" y="88.5">AB20</text>
<text x="254.2" y="89.8">VCC3V3_PMUIO</text>
<text x="28.4" y="91.6">VCCA_1V8</text>
<text x="61.9" y="90.3">Y21</text>
<text x="180.8" y="90.3">AC22</text>
<text x="180.8" y="92.1">AA20</text>
<text x="180.8" y="93.9">AH26</text>
<text x="31.6" y="100.1" transform="rotate(-90 31.6 100.1)">1</text>
<text x="42.3" y="100.1" transform="rotate(-90 42.3 100.1)">1</text>
<text x="61.9" y="101">V20</text>
<text x="180.8" y="97.4">AD22</text>
<text x="180.8" y="99.2">AF23</text>
<text x="180.8" y="101">AG23</text>
<text x="252.1" y="98.3" transform="rotate(-90 252.1 98.3)">1</text>
<text x="259.2" y="98.3" transform="rotate(-90 259.2 98.3)">1</text>
<text x="31.6" y="105.2" transform="rotate(-90 31.6 105.2)">2</text>
<text x="33.8" y="106.1">C0402</text>
<text x="33.8" y="102.6">X5R</text>
<text x="33.8" y="104.3">6.3V</text>
<text x="42.3" y="105.2" transform="rotate(-90 42.3 105.2)">2</text>
<text x="44.4" y="106.1">C0201</text>
<text x="44.4" y="102.6">X5R</text>
<text x="44.4" y="104.3">6.3V</text>
<text x="180.8" y="102.7">AE23</text>
<text x="180.8" y="104.5">AD21</text>
<text x="180.8" y="106.3">AC21</text>
<text x="252.1" y="107" transform="rotate(-90 252.1 107)">2</text>
<text x="254.2" y="106.1">R0402</text>
<text x="254.2" y="104.3">5%</text>
<text x="259.2" y="107" transform="rotate(-90 259.2 107)">2</text>
<text x="261.4" y="106.1">R0402</text>
<text x="261.4" y="104.3">5%</text>
<text x="28.4" y="112.9">VDDA_0V9</text>
<text x="180.8" y="108.1">AD20</text>
<text x="180.8" y="109.9">AH25</text>
<text x="180.8" y="113.4">AC20</text>
<text x="61.9" y="117">P11</text>
<text x="180.8" y="115.2">AH24</text>
<text x="31.6" y="121.5" transform="rotate(-90 31.6 121.5)">1</text>
<text x="33.8" y="123.9">X5R</text>
<text x="33.8" y="125.7">6.3V</text>
<text x="42.3" y="121.5" transform="rotate(-90 42.3 121.5)">1</text>
<text x="44.4" y="123.9">X5R</text>
<text x="44.4" y="125.7">6.3V</text>
<text x="61.9" y="125.9">N10</text>
<text x="180.8" y="124.1">W19</text>
<text x="190.2" y="120.1">VCC3V3_PMUIO</text>
<text x="31.6" y="126.6" transform="rotate(-90 31.6 126.6)">2</text>
<text x="33.8" y="127.5">C0402</text>
<text x="42.3" y="126.6" transform="rotate(-90 42.3 126.6)">2</text>
<text x="44.4" y="127.5">C0201</text>
<text x="195.2" y="131.9" transform="rotate(-90 195.2 131.9)">2</text>
<text x="195.2" y="126.8" transform="rotate(-90 195.2 126.8)">1</text>
<text x="197.4" y="129.2">X5R</text>
<text x="197.4" y="131">6.3V</text>
<text x="225.8" y="127.2">VCC3V3_PMUIO</text>
<text x="260.5" y="127.2">VCC3V3_SYS</text>
<text x="28.4" y="132.5">VCCA_1V8</text>
<text x="61.9" y="134.7">N11</text>
<text x="180.8" y="134.7">V19</text>
<text x="192" y="137.8">VDDA_0V9</text>
<text x="197.4" y="132.8">C0201</text>
<text x="241.5" y="133">1</text>
<text x="250.1" y="133">2</text>
<text x="252.5" y="134.6">R0402</text>
<text x="256" y="132.8">5%</text>
<text x="261.9" y="137.8">VCC_3V3</text>
<text x="31.6" y="141" transform="rotate(-90 31.6 141)">1</text>
<text x="33.8" y="143.5">X5R</text>
<text x="42.3" y="141" transform="rotate(-90 42.3 141)">1</text>
<text x="44.4" y="143.5">X5R</text>
<text x="65.8" y="141.7">BGA636_19R00X19R00X1R20</text>
<text x="241.5" y="141.9">1</text>
<text x="250.1" y="141.9">2</text>
<text x="252.5" y="143.5">R0402</text>
<text x="256" y="141.7">5%</text>
<text x="31.6" y="146.1" transform="rotate(-90 31.6 146.1)">2</text>
<text x="33.8" y="147">C0402</text>
<text x="33.8" y="145.2">6.3V</text>
<text x="42.3" y="146.1" transform="rotate(-90 42.3 146.1)">2</text>
<text x="44.4" y="147">C0201</text>
<text x="44.4" y="145.2">6.3V</text>
<text x="195.2" y="146.3" transform="rotate(-90 195.2 146.3)">1</text>
<text x="197.4" y="148.8">X5R</text>
<text x="205.9" y="146.3" transform="rotate(-90 205.9 146.3)">1</text>
<text x="208" y="148.8">X5R</text>
<text x="195.2" y="151.5" transform="rotate(-90 195.2 151.5)">2</text>
<text x="197.4" y="152.4">C0201</text>
<text x="197.4" y="150.6">6.3V</text>
<text x="205.9" y="151.5" transform="rotate(-90 205.9 151.5)">2</text>
<text x="208" y="152.4">C0402</text>
<text x="208" y="150.6">6.3V</text>
</g>
<g font-size="1.6" fill="#000080">
<text x="252.5" y="17.3">U1201</text>
<text x="65.8" y="22.6">U1000G</text>
<text x="232.9" y="19">R1203</text>
<text x="232.9" y="20.8">10K</text>
<text x="24.9" y="29.7">R1200</text>
<text x="40.9" y="29.7">22R</text>
<text x="197.4" y="27.9">C1200</text>
<text x="197.4" y="29.7">100nF</text>
<text x="252.5" y="29.7">TCS9819</text>
<text x="30.2" y="35.1">Y1200</text>
<text x="51.6" y="33.3">R1202</text>
<text x="51.6" y="35.1">1M</text>
<text x="232.9" y="33.3">R1201</text>
<text x="232.9" y="35.1">0R</text>
<text x="241.8" y="33.3">R1204</text>
<text x="241.8" y="35.1">22R</text>
<text x="30.2" y="36.8">24MHz</text>
<text x="23.1" y="45.7">C1201</text>
<text x="23.1" y="47.5">18pF</text>
<text x="51.6" y="45.7">C1202</text>
<text x="51.6" y="47.5">18pF</text>
<text x="195.6" y="43.9">TP1201</text>
<text x="202.7" y="43.9">TP_0.7</text>
<text x="243.6" y="45.7">SW1201</text>
<text x="243.6" y="47.5">TS-1125HS</text>
<text x="23.1" y="52.8">C0402</text>
<text x="51.6" y="52.8">C0402</text>
<text x="243.6" y="52.8">D1201</text>
<text x="261.4" y="52.8">ESD5451N</text>
<text x="197.4" y="68.8">C1203</text>
<text x="197.4" y="70.6">100nF</text>
<text x="254.2" y="74.2">R1207</text>
<text x="254.2" y="75.9">2.2K</text>
<text x="261.4" y="74.2">R1208</text>
<text x="261.4" y="75.9">2.2K</text>
<text x="44.4" y="79.5">C1205</text>
<text x="44.4" y="81.3">100nF</text>
<text x="33.8" y="99.1">C1206</text>
<text x="33.8" y="100.8">1uF</text>
<text x="44.4" y="99.1">C1207</text>
<text x="44.4" y="100.8">100nF</text>
<text x="254.2" y="100.8">R1209</text>
<text x="261.4" y="100.8">R1210</text>
<text x="254.2" y="102.6">2.2K</text>
<text x="261.4" y="102.6">2.2K</text>
<text x="33.8" y="120.4">C1208</text>
<text x="33.8" y="122.2">4.7uF</text>
<text x="44.4" y="120.4">C1209</text>
<text x="44.4" y="122.2">100nF</text>
<text x="197.4" y="125.7">C1210</text>
<text x="197.4" y="127.5">100nF</text>
<text x="234.7" y="132.8">R1205</text>
<text x="252.5" y="132.8">0R</text>
<text x="33.8" y="140">C1211</text>
<text x="33.8" y="141.7">1uF</text>
<text x="44.4" y="140">C1212</text>
<text x="44.4" y="141.7">100nF</text>
<text x="65.8" y="140">RK3568</text>
<text x="234.7" y="141.7">R1206</text>
<text x="252.5" y="141.7">0R</text>
<text x="197.4" y="145.3">C1213</text>
<text x="197.4" y="147.1">100nF</text>
<text x="208" y="145.3">C1214</text>
<text x="208" y="147.1">1uF</text>
</g>
<g font-size="1.6" fill="#004080">
<text x="253.4" y="20.2">GND</text>
<text x="256" y="23.7">Vcc</text>
<text x="173.4" y="27.3">NPOR_u</text>
<text x="253.4" y="27.3">/Reset</text>
<text x="66.7" y="30.9">XOUT24M</text>
<text x="31.1" y="39.8">X1</text>
<text x="37.3" y="39.8">GND</text>
<text x="31.1" y="43.3">GND</text>
<text x="38.2" y="43.3">X2</text>
<text x="66.7" y="43.3">XIN24M</text>
<text x="169.8" y="45.1">GPIO0_A0_d</text>
<text x="169.8" y="46.9">GPIO0_A1_z</text>
<text x="253.4" y="46.9">1</text>
<text x="259.6" y="46.9">2</text>
<text x="169.8" y="48.6">GPIO0_A2_d</text>
<text x="169.8" y="50.4">GPIO0_A3_u</text>
<text x="169.8" y="52.2">GPIO0_A4_u</text>
<text x="169.8" y="54">GPIO0_A5_d</text>
<text x="169.8" y="55.8">GPIO0_A6_d</text>
<text x="169.8" y="59.3">GPIO0_A7_u</text>
<text x="66.7" y="61.1">TVSS</text>
<text x="66.7" y="62.9">GPIO0_D3_d</text>
<text x="66.7" y="64.6">GPIO0_D4_d</text>
<text x="66.7" y="66.4">GPIO0_D5_d</text>
<text x="66.7" y="68.2">GPIO0_D6_d</text>
<text x="173.4" y="68.2">PMUIO1</text>
<text x="66.7" y="80.6">PMUPLL_AVDD_0V9</text>
<text x="169.8" y="82.4">GPIO0_B0_u</text>
<text x="169.8" y="84.2">GPIO0_B1_u</text>
<text x="169.8" y="86">GPIO0_B2_u</text>
<text x="169.8" y="87.8">GPIO0_B3_u</text>
<text x="169.8" y="89.5">GPIO0_B4_u</text>
<text x="66.7" y="91.3">PMUPLL_AVDD_1V8</text>
<text x="169.8" y="91.3">GPIO0_B5_u</text>
<text x="169.8" y="93.1">GPIO0_B6_u</text>
<text x="169.8" y="94.9">GPIO0_B7_d</text>
<text x="66.7" y="102">PMUPLL_AVSS</text>
<text x="169.8" y="98.4">GPIO0_C0_d</text>
<text x="169.8" y="100.2">GPIO0_C1_d</text>
<text x="169.8" y="102">GPIO0_C2_d</text>
<text x="169.8" y="103.8">GPIO0_C3_d</text>
<text x="169.8" y="105.5">GPIO0_C4_d</text>
<text x="169.8" y="107.3">GPIO0_C5_d</text>
<text x="169.8" y="109.1">GPIO0_C6_d</text>
<text x="169.8" y="110.9">GPIO0_C7_d</text>
<text x="66.7" y="118">SYSPLL_AVDD_0V9</text>
<text x="169.8" y="114.4">GPIO0_D0_u</text>
<text x="169.8" y="116.2">GPIO0_D1_u</text>
<text x="173.4" y="125.1">PMUIO2</text>
<text x="66.7" y="126.9">SYSPLL_AVDD_1V8</text>
<text x="66.7" y="135.8">SYSPLL_AVSS</text>
<text x="163.6" y="135.8">PMU_VDD_LOGIC_0V9</text>
</g>
<g font-size="1.6" fill="#f00">
<text x="51.9" y="29.9">XOUT24M</text>
<text x="219" y="26.3">RESETn</text>
<text x="51.9" y="42.3">XIN24M</text>
<text x="219" y="45.7">TSADC_SHUT_M0</text>
<text x="199.1" y="53.5">USB_HOST_PWREN_H_GPIO0_A5</text>
<text x="199.1" y="48.2">PMIC_SLEEP_H</text>
<text x="199.1" y="51.8">PCIE30X1_CLKREQn_M0</text>
<text x="199.1" y="58.9">FLASH_VOL_SEL</text>
<text x="199.1" y="55.3">PCIE30X2_CLKREQn_M0</text>
<text x="27.6" y="64.2">PCIE_PWREN_H_GPIO0_D4</text>
<text x="28.4" y="62.4">RTCIC_INT_L_GPIO0_D3</text>
<text x="30.2" y="67.8">BEEP_EN_H_GPIO0_D6</text>
<text x="199.1" y="83.8">I2C0_SCL_PMIC</text>
<text x="199.1" y="82">RK616_HDMI_INT_GPIO0_B0</text>
<text x="240.4" y="83">I2C0_SCL_PMIC</text>
<text x="199.1" y="85.6">I2C0_SDA_PMIC</text>
<text x="199.1" y="87.3">I2C1_SCL</text>
<text x="199.1" y="89.1">I2C1_SDA</text>
<text x="240.4" y="84.8">I2C0_SDA_PMIC</text>
<text x="199.1" y="92.7">TP_RST_L_GPIO0_B6</text>
<text x="199.1" y="90.9">TP_INT_L_GPIO0_B5</text>
<text x="199.1" y="99.8">PWM2_M0_NPU</text>
<text x="199.1" y="101.6">PCIE30X1_WAKEn_M0</text>
<text x="199.1" y="98">PWM1_M0_LOGIC</text>
<text x="199.1" y="106.9">PCIE30X2_WAKEn_M0</text>
<text x="199.1" y="103.3">PCIE30X1_PERSTn_M0</text>
<text x="199.1" y="105.1">Power_LED_EN_H_GPIO0_C4</text>
<text x="199.1" y="108.7">PCIE30X2_PERSTn_M0</text>
<text x="199.1" y="110.4">LCD0_PWREN_H_GPIO0_C7</text>
<text x="240.4" y="109.7">I2C1_SCL</text>
<text x="240.4" y="111.5">I2C1_SDA</text>
<text x="199.1" y="115.8">UART2_TX_M0_DEBUG</text>
<text x="199.1" y="114">UART2_RX_M0_DEBUG</text>
</g>
<g font-size="1.6" fill="#00f">
<text x="133.3" y="46.7">TSADC_SHUT_M0</text>
<text x="151.1" y="46.7">/ TSADC_SHUT_ORG</text>
<text x="152.9" y="45">REFCLK_OUT</text>
<text x="167.1" y="45">/</text>
<text x="167.1" y="46.7">/</text>
<text x="103.1" y="52.1">SDMMC0_DET</text>
<text x="103.1" y="53.8">SDMMC0_PWREN</text>
<text x="115.6" y="53.8">/ SATA_MP_SWITCH</text>
<text x="115.6" y="52.1">/ SATA_CP_DET</text>
<text x="131.6" y="52.1">/ PCIE30X1_CLKREQn_M0</text>
<text x="131.6" y="53.8">/ PCIE20_CLKREQn_M0</text>
<text x="133.3" y="48.5">PMIC_SLEEP</text>
<text x="151.1" y="48.5">/ TSADC_SHUT_M1</text>
<text x="167.1" y="48.5">/</text>
<text x="167.1" y="52.1">/</text>
<text x="167.1" y="53.8">/</text>
<text x="67.6" y="54.6">Operating Voltage</text>
<text x="67.6" y="56.2">=1.8V(PMUPLL_AVDD_1V8)</text>
<text x="103.1" y="55.6">GPU_PWREN</text>
<text x="115.6" y="55.6">/ SATA_CP_POD</text>
<text x="131.6" y="55.6">/ PCIE30X2_CLKREQn_M0</text>
<text x="152.9" y="59.2">FLASH_VOL_SEL</text>
<text x="167.1" y="59.2">/</text>
<text x="167.1" y="55.6">/</text>
<text x="97.8" y="82.3">CLK32K_IN</text>
<text x="112" y="82.3">/ CLK32K_OUT0</text>
<text x="128" y="82.3">/ PCIE30X2_BUTTONRSTn</text>
<text x="167.1" y="82.3">/</text>
<text x="97.8" y="85.9">I2C0_SDA</text>
<text x="97.8" y="87.6">I2C1_SCL</text>
<text x="97.8" y="89.4">I2C1_SDA</text>
<text x="97.8" y="84.1">I2C0_SCL</text>
<text x="112" y="87.6">/ CAN0_TX_M0</text>
<text x="112" y="89.4">/ CAN0_RX_M0</text>
<text x="128" y="87.6">/ PCIE30X1_BUTTONRSTn</text>
<text x="128" y="89.4">/ PCIE20_BUTTONRSTn</text>
<text x="151.1" y="87.6">/ MCU_JTAG_TDO</text>
<text x="151.1" y="89.4">/ MCU_JTAG_TCK</text>
<text x="167.1" y="87.6">/</text>
<text x="167.1" y="89.4">/</text>
<text x="167.1" y="85.9">/</text>
<text x="167.1" y="84.1">/</text>
<text x="97.8" y="94.7">PWM0_M0</text>
<text x="97.8" y="91.2">I2C2_SCL_M0</text>
<text x="97.8" y="93">I2C2_SDA_M0</text>
<text x="112" y="94.7">/ CPUAVS</text>
<text x="112" y="91.2">/ SPI0_CLK_M0</text>
<text x="112" y="93">/ SPI0_MOSI_M0</text>
<text x="128" y="93">/ PCIE20_PERSTn_M0</text>
<text x="128" y="91.2">/ PCIE20_WAKEn_M0</text>
<text x="151.1" y="93">/ PWM2_M1</text>
<text x="151.1" y="91.2">/ PWM1_M1</text>
<text x="167.1" y="94.7">/</text>
<text x="167.1" y="91.2">/</text>
<text x="167.1" y="93">/</text>
<text x="97.8" y="98.3">PWM1_M0</text>
<text x="97.8" y="101.9">PWM3_IR</text>
<text x="97.8" y="100.1">PWM2_M0</text>
<text x="112" y="98.3">/ GPUAVS</text>
<text x="112" y="100.1">/ NPUAVS</text>
<text x="112" y="101.9">/ EDP_HPDIN_M1</text>
<text x="128" y="100.1">/ UART0_TX</text>
<text x="128" y="98.3">/ UART0_RX</text>
<text x="128" y="101.9">/ PCIE30X1_WAKEn_M0</text>
<text x="151.1" y="101.9">/ MCU_JTAG_TMS</text>
<text x="151.1" y="100.1">/ MCU_JTAG_TDI</text>
<text x="167.1" y="98.3">/</text>
<text x="167.1" y="101.9">/</text>
<text x="167.1" y="100.1">/</text>
<text x="97.8" y="103.6">PWM4</text>
<text x="97.8" y="107.2">PWM6</text>
<text x="97.8" y="105.4">PWM5</text>
<text x="112" y="103.6">/ VOP_PWM_M0</text>
<text x="112" y="107.2">/ SPI0_MISO_M0</text>
<text x="112" y="105.4">/ SPI0_CS1_M0</text>
<text x="128" y="103.6">/ PCIE30X1_PERSTn_M0</text>
<text x="128" y="105.4">/ UART0_RTSn</text>
<text x="128" y="107.2">/ PCIE30X2_WAKEn_M0</text>
<text x="151.1" y="103.6">/ MCU_JTAG_TRSTn</text>
<text x="167.1" y="107.2">/</text>
<text x="167.1" y="103.6">/</text>
<text x="167.1" y="105.4">/</text>
<text x="97.8" y="109">PWM7_IR</text>
<text x="97.8" y="110.7">HDMITX_CEC_M1</text>
<text x="112" y="109">/ SPI0_CS0_M0</text>
<text x="112" y="110.7">/ PWM0_M1</text>
<text x="128" y="110.7">/ UART0_CTSN</text>
<text x="128" y="109">/ PCIE30X2_PERSTn_M0</text>
<text x="167.1" y="110.7">/</text>
<text x="167.1" y="109">/</text>
<text x="152.9" y="114.3">UART2_RX_M0</text>
<text x="152.9" y="116.1">UART2_TX_M0</text>
<text x="167.1" y="116.1">/</text>
<text x="167.1" y="114.3">/</text>
</g>
<g font-size="1.6" fill="#0f0">
<text x="243.6" y="51">RESET_Key</text>
<text x="243.6" y="141.7">DNP</text>
</g>
<g font-size="1.3">
<text x="30.8" y="1.3">5</text>
<text x="88.8" y="1.3">4</text>
<text x="146.9" y="1.3">3</text>
<text x="205" y="1.3">2</text>
<text x="263.1" y="1.3">1</text>
<text x=".5" y="28.4">D</text>
<text x="292.6" y="28.4">D</text>
<text x=".5" y="79.5">C</text>
<text x="292.6" y="79.5">C</text>
<text x=".5" y="130.6">B</text>
<text x="292.6" y="130.6">B</text>
<text x=".5" y="181.7">A</text>
<text x="292.6" y="181.7">A</text>
<text x="30.8" y="207.4">5</text>
<text x="88.8" y="207.4">4</text>
<text x="146.9" y="207.4">3</text>
<text x="205" y="207.4">2</text>
<text x="263.1" y="207.4">1</text>
</g>
<g font-size="1.2">
<text x="241.6" y="202.6">Date:</text>
<text x="250.4" y="202.6">Thursday, December 17, 2020</text>
<text x="277.2" y="202.6">Rev:</text>
<text x="283.2" y="202.6">V1.2</text>
<text x="241.5" y="205.3">Designed by:</text>
<text x="250.4" y="205.3">Zhangdz</text>
<text x="258.4" y="205.3">Reviewed by:</text>
<text x="267" y="205.3">Default</text>
<text x="277" y="205.1">Sheet:</text>
<text x="283.8" y="205.1">9</text>
<text x="286" y="205.1">of</text>
<text x="288" y="205.1">37</text>
</g>
</svg>
